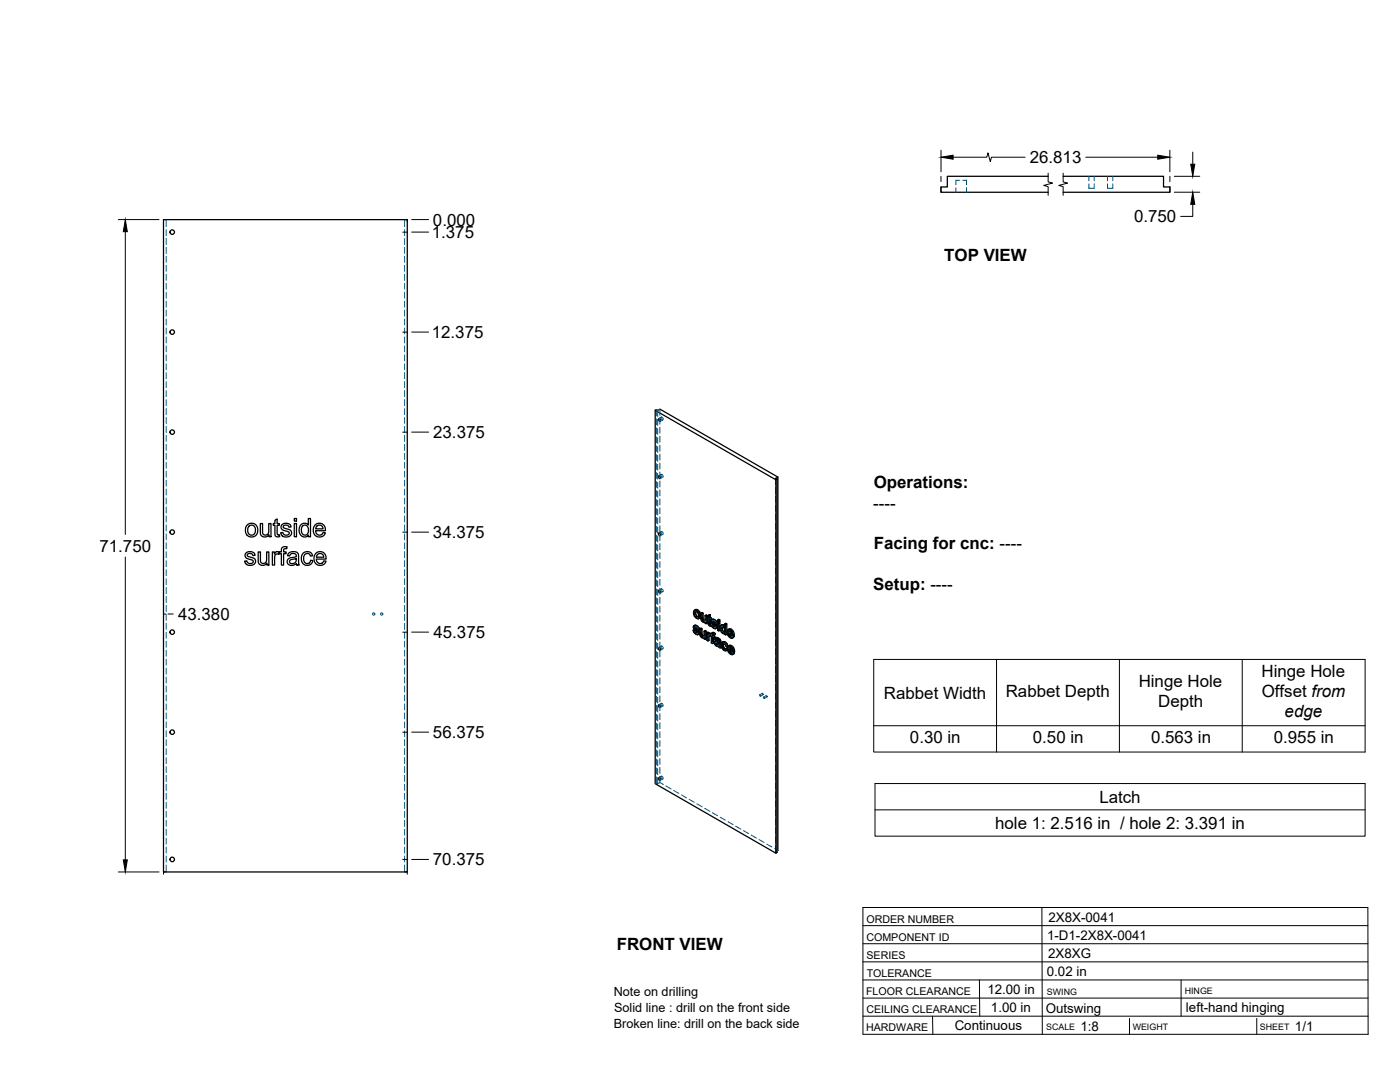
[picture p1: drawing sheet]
<svg xmlns="http://www.w3.org/2000/svg" width="559mm" height="432mm" viewBox="0 0 559 432" stroke-linecap="round" stroke-linejoin="round" font-family="sans-serif">
<!-- layer: Hidden -->
<g fill="none" stroke="#00557f" stroke-width=".4">
<path d="M381.6 74.9v1.8M383.1 71.9h-1.5v1.8M384.3 71.9h1.5v1.8M385.8 74.9v1.8M434.6 73.3v1.8h2.2v-1.8M434.6 70.4v1.8M436.8 70.4v1.8M442 73.3v1.8h2.2v-1.8M442 70.4v1.8M444.2 70.4v1.8M66.3 87.7v2.7M66.3 91.6v2.4"/>
<path d="M66.3 95.2v2.4M66.3 98.8v2.3M161.5 87.7v2.7M161.5 91.6v2.4M161.5 95.2v2.4M161.5 98.8v2.3M66.3 102.3v2.4M66.3 105.9v2.4M66.3 109.5v2.4M66.3 113.1v2.3M66.3 116.6v2.4M161.5 102.3v2.4"/>
<path d="M161.5 105.9v2.4M161.5 109.5v2.4M161.5 113.1v2.3M161.5 116.6v2.4M66.3 120.2v2.4M66.3 123.8v2.4M66.3 127.3v2.4M66.3 130.9v2.4M66.3 134.5v2.4M66.3 138v2.4M161.5 120.2v2.4M161.5 123.8v2.4"/>
<path d="M161.5 127.3v2.4M161.5 130.9v2.4M161.5 134.5v2.4M161.5 138v2.4M66.3 141.6v2.4M66.3 145.2v2.4M66.3 148.8v2.4M66.3 152.3v2.4M66.3 155.9v2.4M66.3 159.5v2.4M161.5 141.6v2.4M161.5 145.2v2.4"/>
<path d="M161.5 148.8v2.4M161.5 152.3v2.4M161.5 155.9v2.4M161.5 159.5v2.4M66.3 163v2.4M66.3 166.6v2.4M66.3 170.2v2.4M66.3 173.8v2.3M66.3 177.3v2.4M161.5 163v2.4M161.5 166.6v2.4M161.5 170.2v2.4"/>
<path d="M161.5 173.8v2.3M161.5 177.3v2.4M262 163.5v2.4M262 167.2v2.3M262 170.7v2.4M262 174.3v2.4M262 177.9v2.3M262.5 163.8v2.5M262.5 167.4v2.4M262.5 171v2.4M262.5 174.6v2.4M262.5 178.2v2.4"/>
<path d="M263.4 163.3v2.4M263.4 166.9v2.4M263.4 170.5v2.4M263.4 174.1v2.4M263.4 177.7v2.3M263.9 166.5a.59 .59 0 0 1 .7 .3 .59 .59 0 0 1-.3 .8l-.5-.6zM263.9 166.5l-1 .5M264.6 167.6l-1.1 .5M66.3 180.9v2.4M66.3 184.5v2.4M66.3 188v2.4M66.3 191.6v2.4"/>
<path d="M66.3 195.2v2.4M66.3 198.8v2.3M161.5 180.9v2.4M161.5 184.5v2.4M161.5 188v2.4M161.5 191.6v2.4M161.5 195.2v2.4M161.5 198.8v2.3M262 181.4v2.4M262 185v2.4M262 188.6v2.4M262 192.2v2.3"/>
<path d="M262 195.7v2.4M262 199.3v2.4M262.5 181.7v2.4M262.5 185.3v2.4M262.5 188.9v2.4M262.5 192.5v2.3M262.5 196v2.4M262.5 199.6v2.4M263.4 181.2v2.4M263.4 184.8v2.4M263.4 188.4v2.4M263.4 191.9v2.4"/>
<path d="M263.4 195.5v2.4M263.4 199.1v2.4M263.9 189.4a.53 .53 0 0 1 .7 .2 .53 .53 0 0 1-.4 .8zM263.9 189.3l-1 .6M264.6 190.4l-1.1 .6M309.6 190.9v2.5M309.6 194.6v2.4M309.6 198.1v2.4M66.3 202.3v2.4M66.3 205.9v2.4M66.3 209.5v2.4M66.3 213.1v2.3"/>
<path d="M66.3 216.6v2.4M161.5 202.3v2.4M161.5 205.9v2.4M161.5 209.5v2.4M161.5 213.1v2.3M161.5 216.6v2.4M262 202.9v2.4M262 206.4v2.4M262 210v2.4M262 213.6v2.4M262 217.1v2.4M262.5 203.2v2.3"/>
<path d="M262.5 206.8v2.3M262.5 210.3v2.4M262.5 213.9v2.4M262.5 217.5v2.3M263.4 202.6v2.4M263.4 206.2v2.4M263.4 209.8v2.4M263.4 213.4v2.4M263.4 216.9v2.4M263.9 212.2a.54 .54 0 0 1 .7 .3 .54 .54 0 0 1-.4 .7zM263.9 212.2l-1 .5M264.6 213.3l-1.1 .5"/>
<path d="M309.6 201.7v2.4M309.6 205.3v2.4M309.6 208.9v2.3M309.6 212.4v2.4M309.6 216v2.4M309.6 219.6v2.4M66.3 220.2v2.4M66.3 223.8v2.3M66.3 227.4v2.3M66.3 230.9v2.4M66.3 234.5v2.4M66.3 238.1v2.3"/>
<path d="M161.5 220.2v2.4M161.5 223.8v2.3M161.5 227.4v2.3M161.5 230.9v2.4M161.5 234.5v2.4M161.5 238.1v2.3M262 220.7v2.4M262 224.3v2.4M262 227.9v2.4M262 231.4v2.4M262 235v2.4M262 238.6v2.4"/>
<path d="M262.5 221v2.4M262.5 224.6v2.4M262.5 228.2v2.4M262.5 231.8v2.3M262.5 235.3v2.4M262.5 238.9v2.4M263.4 220.5v2.4M263.4 224.1v2.4M263.4 227.7v2.3M263.4 231.2v2.4M263.4 234.8v2.4M263.4 238.4v2.4"/>
<path d="M263.9 235a.58 .58 0 0 1 .7 .4 .58 .58 0 0 1-.3 .7l-.4-.5zM263.9 235l-1 .6M264.6 236.1l-1.1 .6M309.6 223.1v2.4M309.6 226.7v2.4M309.6 230.3v2.4M309.6 233.9v2.3M309.6 237.4v2.4M66.3 241.6v2.4M66.3 245.2v2.4M66.3 248.8v2.3M66.3 252.3v2.4"/>
<path d="M66.3 255.9v2.4M66.3 259.5v2.4M161.5 241.6v2.4M161.5 245.2v2.4M161.5 248.8v2.3M161.5 252.3v2.4M161.5 255.9v2.4M161.5 259.5v2.4M262 242.2v2.3M262 245.7v2.4M262 249.3v2.4M262 252.9v2.3"/>
<path d="M262 256.5v2.3M262.5 242.5v2.4M262.5 246v2.4M262.5 249.6v2.4M262.5 253.2v2.4M262.5 256.8v2.3M263.4 242v2.3M263.4 245.5v2.4M263.4 249.1v2.4M263.4 252.7v2.4M263.4 256.2v2.4M263.4 259.8v2.4"/>
<path d="M263.9 257.9a.53 .53 0 0 1 .7 .3 .53 .53 0 0 1-.4 .7zM263.9 257.8l-1 .6M264.6 258.9l-1.1 .6M277.1 251.2l.3 1M277.2 250l-.5 .2M277.3 250.4l-.5 .3M277.3 249.7l-.5 .2M277.3 244.2l-.5 .3M277.3 251.3l.3 .3M277.3 250.2l.4-.2-.5 .3M277.4 249.5l-.1 .9 .6 .8a1.05 1.05 0 0 1 .8 1.3h-.3l.4-.2M277.4 252.2l.8 .7 .8 .1"/>
<path d="M277.4 252.2l-.4 .2M277.5 251.4l-.1 .1M277.6 250.9l-.5 .2M277.6 245.6l.9 .9 .9 .1M277.6 245.6l-.5 .3M277.6 250.2h-.1M277.6 250.3l.1-.3 .5 .1 1 1M277.6 243.2l-.3 .7 .3 1.7M277.9 243.8l-.1 .2M277.9 243.8l.7 .1 .6 .9v1.1l-.5 .3M277.9 243.8l-.4 .2M278.2 250.1l-.5 .3"/>
<path d="M278.2 252.9l-.4 .2M278.2 251l.4 .3M278.2 252.8l.5-.2-.4 .2M278.5 243.8l-.5 .3M278.5 246.5l-.5 .3M278.6 250.5l-.5 .2M278.7 251.9l-.5 .3M278.7 250.9l-.4 .3M278.8 253l-.5 .3M279 246.1l-.4 .3M279 244.4l-.4 .3M279.1 246.7l-.4 .3"/>
<path d="M279.2 245.4l-.4 .2M279.8 250.7l.1 2.6 .8 1 .8-.1v.5l.4 .2M279.8 253l-.4 .3M280 253.5l-.5 .2M280.2 244.4l.2 2.8 .7 .8h.8v.4l.4 .3M280.2 246.8l-.4 .3M280.2 253.9l-.4 .3M280.4 247.2l-.5 .3M280.6 247.7l-.4 .2M280.7 254.3l-.5 .2M281.1 248l-.5 .3M281.1 254l-.2 .1"/>
<path d="M281.3 253.9l-.5 .3M281.3 254.3l-.2 .2M281.4 253.8l-.5 .3M281.5 251.6l-.1 2-.5 .4M281.5 254.7l-.4 .2M281.5 254.2l-.4 .3M281.5 247.7l-.2 .2M281.7 247.7l-.5 .2M281.8 247.6l-.5 .2M281.9 245.4l-.1 2-.4 .3M281.9 248.4l-.4 .3M281.9 248l-.4 .2 .2-.1"/>
<path d="M282.3 246.2v.4l.5-.3M282.6 252.3v3l.4 .2M282.6 255.3l-.5 .3M282.8 245.9l-.2 .1M283 253l-.5 .2M283.1 245.3v.8l-.3-.2v.4l.3 .2v2.4l.9 .7-.2-.5M283.1 253.4l-.1 .1M283.1 246.5l-.5 .3M283.1 246.1l-.5 .3M283.1 248.9l-.4 .2M283.2 252.8l-.2 .1M283.3 253.2l-.5 .3"/>
<path d="M283.3 249.2l-.4 .2M283.5 253.3l-.4 .2 .3-.3 .4 .4 .2-.3 .4 .4v2.6l.4 .3M283.5 246.7l-.4 .3M283.7 249.5l-.4 .3M284 247l-.5-.3v.5M284 253.2l-.5 .2M284 253.3l-.5 .2M284 249.2l-.2 .1M284 249.6l-.1 .1M284.2 248.9l.4 .9M284.3 247.6l-.5 .3M284.4 253.3l-.9 .4 .3-.1"/>
<path d="M284.4 256.3l-.5 .3M284.4 253.7l-.5 .3M284.4 247.3l-.5 .2M284.4 248.9l.3 .3M284.4 252.6l-.4 .2M284.4 248.1l-.5 .2M284.5 247.1l-.1 1.1 1.3 1.2a.36 .36 0 0 1 .3 .4 .36 .36 0 0 1-.4 .4l.3-.3M284.5 252.4l-.1 .9-.4-.2M284.6 249.8l.9 .7 .6 .1M284.6 249.8l-.5 .2M284.6 249v.1M284.7 248.5l-.5 .3"/>
<path d="M284.7 247.8l-.1 .1M284.8 247.9v-.3l.5 .1 1 1M284.8 254l-.4 .2M284.8 247.6l-.4 .3M284.9 253l-.5 .2M285.2 253l-.5 .3M285.3 247.7l-.5 .3M285.3 254.3l-.5-.3v.5M285.3 254.7l.5-.3-.2 .5 .4 .3a.87 .87 0 0 1 1 0 .87 .87 0 0 1 .3 .9l-.5-.1M285.4 248.6l.3 .3M285.4 250.4l.4-.2-.9 .5M285.4 253.2l-.5-.2-.1 .3"/>
<path d="M285.5 256.2l-.4 .2M285.6 255.8l-.5 .3M285.6 254.9l-.5 .2M285.7 248.1l-.5 .2M285.7 255.7l-.2 .6 .3 .7 .8 .7h.7l.1 .4M285.7 256.9l-.4 .3M285.8 249.6l-.5 .2M285.9 248.5l-.5 .3M285.9 250.7l-.5 .2M285.9 256.5l.3-.3a.77 .77 0 0 1 .9 .2 .77 .77 0 0 1 0 .9h-.3M286.2 256.2l-.6 .3 .4-.3M286.2 254.9l-.4 .2"/>
<path d="M286.4 257.6l-.5 .2M286.7 255l-.5 .3M286.9 257.7l-.5 .3M286.9 248.3v3l.4 .3M286.9 247.2v.5l.4 .3M286.9 251.3l-.5 .3M286.9 247.7l-.5 .3M286.9 257.3l-.1 .2M287.2 255.5l-.5 .2M287.2 257.2l-.5 .4M287.3 256.5l-.4 .3M287.3 256.1l-.4 .3"/>
<path d="M287.3 256l-.4 .2M287.3 257.7l-.4 .2M287.4 258.1l.5 .3M287.4 258.1l-.4 .3M287.9 250.4l-.5 .2M288 251.2l-.5 .3M288 249.6l-.5 .3M288.2 249.3l-.3 .7 .3 1.7 .6 .8h.9v.4l.4 .3M288.3 257.1l-.5 .3M288.4 252.1l-.4 .2M288.4 256.3l-.4 .3M288.5 249.9l-.1 .2"/>
<path d="M288.5 249.9l.7 .1 .5 1v.9l-.5 .3M288.5 249.8l-.4 .3 .4-.2M288.6 258.4l-.4 .3M288.6 256.1l-.3 .7 .2 1.5 .7 .9 1 .3M288.8 256.8l.7-.2 .6 1 .4 .1M289 256.6l-.5 .3M289 252.6l-.5 .2M289 249.9l-.5 .2M289.4 249.8l-.2 .1M289.5 259.3l-.5 .3M289.5 256.6l-.4 .3M289.5 252.2l-.4 .2"/>
<path d="M289.5 250.4l-.4 .3M289.6 259h.3M289.7 248.8v1.4l-.5-.6M289.7 250.2l-.5 .3M289.7 252.5l-.4 .3M289.7 251.5l-.4 .2M289.7 252.9l-.4 .3M289.9 257l-.5 .3M289.9 259l-.4 .2M290.1 257.6l-.5 .2M290.1 258.6l-.2 .4M290.4 258.7l.2 .2-.2 .4"/>
<path d="M290.6 258.9l-.2 .1M290.7 252l-.5 .2M290.8 258.6l-.5 .2M291 251l-.3 .8 .3 1.5 .9 1 .9 .1M291 253.3l-.4 .3M291.1 252.4l-.4 .2M291.1 259.9l-.4 .2M291.1 257.6l-.3 .6 .3 1.7 .9 .9 .9 .1M291.2 252.9l-.1-.5 2 1.1M291.3 258.9l-.5 .3M291.4 259.5l-.1-.6 1.9 1.1M291.4 251.5l-.2 .2"/>
<path d="M291.4 251.5l.8 .3 .4 1-.6-.3M291.4 251.5l-.5 .2M291.5 258l-.2 .2M291.5 258l.8 .3 .4 1.1-.6-.4M291.5 258l-.4 .3M291.9 251.5l-.5 .3M291.9 254.3l-.5 .2M292 258.1l-.4 .2M292.1 253.9h.2M292.4 253.9l-.4 .2 .3-.2M292.4 252.1l-.4 .3M292.6 258.7l-.5 .3"/>
<path d="M292.6 252.8l-.5 .2M292.6 253.6l-.1 .1M292.7 254.4l-.5 .3M292.7 253.7l-.4 .2M292.7 259.4l-.4 .2M309.6 241v2.4M309.6 244.6v2.4M309.6 248.2v2.3M309.6 251.7v2.4M309.6 255.3v2.4M309.6 258.9v2.3M66.3 263.1v2.3"/>
<path d="M66.3 266.6v2.4M66.3 270.2v2.4M66.3 273.8v2.4M66.3 277.3v2.4M161.5 263.1v2.3M161.5 266.6v2.4M161.5 270.2v2.4M161.5 273.8v2.4M161.5 277.3v2.4M262 260v2.4M262 263.6v2.4M262 267.2v2.3"/>
<path d="M262 270.7v2.4M262 274.3v2.4M262 277.9v2.4M262.5 260.3v2.4M262.5 263.9v2.4M262.5 267.5v2.4M262.5 271v2.4M262.5 274.6v2.4M262.5 278.2v2.4M263.4 263.4v2.4M263.4 267v2.3M263.4 270.5v2.4"/>
<path d="M263.4 274.1v2.4M263.4 277.7v2.4M292.2 260.5h.3M292.5 260.5l-.4 .2M292.5 260.5l-.9 .6M292.7 260.2h-.1M292.8 261l-.5 .2M292.8 260.2l-.3 .3M303.2 277.3l.3 .1 .1 .4zM304.2 276.7l-1 .6M304.6 277.2l-1 .6M305.8 277.6l-1 .6"/>
<path d="M306.1 278.2l-1 .5M309.6 262.4v2.4M309.6 266v2.4M309.6 269.6v2.4M309.6 273.2v2.3M309.6 276.7v2.4M66.3 280.9v2.4M66.3 284.5v2.4M66.3 288.1v2.3M66.3 291.6v2.4M66.3 295.2v2.4M66.3 298.8v2.4"/>
<path d="M161.5 280.9v2.4M161.5 284.5v2.4M161.5 288.1v2.3M161.5 291.6v2.4M161.5 295.2v2.4M161.5 298.8v2.4M262 281.5v2.3M262 285v2.4M262 288.6v2.4M262 292.2v2.4M262 295.7v2.4M262 299.3v2.4"/>
<path d="M262.5 281.8v2.3M262.5 285.3v2.4M262.5 288.9v2.4M262.5 292.5v2.4M262.5 296.1v2.3M262.5 299.6v2.4M263.4 281.2v2.4M263.4 284.8v2.4M263.4 288.4v2.4M263.4 292v2.3M263.4 295.5v2.4M263.4 299.1v2.4"/>
<path d="M263.9 280.7a.53 .53 0 0 1 .7 .3 .53 .53 0 0 1-.4 .7zM263.9 280.7l-1 .6M264.6 281.8l-1.1 .6M309.6 280.3v2.4M309.6 283.9v2.4M309.6 287.4v2.4M309.6 291v2.4M309.6 294.6v2.4M309.6 298.2v2.3M66.3 302.3v2.4M66.3 305.9v2.4M66.3 309.5v2.4"/>
<path d="M66.3 313.1v2.3M66.3 316.6v2.4M161.5 302.3v2.4M161.5 305.9v2.4M161.5 309.5v2.4M161.5 313.1v2.3M161.5 316.6v2.4M262 312.5l.5 .3M262 302.9v2.4M262 306.5v2.3M262 310v2.5M262 312.5l-.5 .3"/>
<path d="M262.5 303.2v2.4M262.5 306.8v2.3M262.5 310.3v2.5M263.4 309.8v2.5l1.4 .8M263.4 302.7v2.4M263.4 306.3v2.3M263.4 312.3l-.9 .5M263.9 309.8a.58 .58 0 0 1 .7 .3 .58 .58 0 0 1-.3 .8l-.4-.5zM263.9 309.8l-1 .5M264.6 310.9l-1.1 .5M265.8 313.7l2.1 1.2M268.9 315.4l2.1 1.2"/>
<path d="M272 317.2l2 1.2M275.1 319l2 1.2M309.6 301.7v2.4M309.6 305.3v2.4M309.6 308.9v2.4M309.6 312.4v2.4M309.6 316v2.4M309.6 319.6v2.4M66.3 320.2v2.4M66.3 323.8v2.4M66.3 327.3v2.4M66.3 330.9v2.4"/>
<path d="M66.3 334.5v2.4M66.3 338.1v2.3M161.5 320.2v2.4M161.5 323.8v2.4M161.5 327.3v2.4M161.5 330.9v2.4M161.5 334.5v2.4M161.5 338.1v2.3M278.2 320.8l2 1.2M281.3 322.6l2 1.2M284.4 324.4l2 1.1M287.5 326.1l2 1.2"/>
<path d="M290.6 327.9l2 1.2M293.6 329.7l2.1 1.2M296.8 331.5l2 1.2M299.8 333.3l2.1 1.2M302.9 335l2.1 1.2M306 336.8l2.1 1.2M309.1 338.6l1.4 .8M309.6 323.2v2.3M309.6 326.7v2.4M309.6 330.3v2.4M309.6 333.9v2.4M309.6 337.5v2.4"/>
<path d="M309.6 339.9l.5 .3M310.1 339.6l-.5 .3M66.3 341.6v2.4M66.3 345.2v2.8M161.5 341.6v2.4M161.5 345.2v2.8"/>
<circle cx="149.2" cy="245" r=".47"/>
<circle cx="152.3" cy="245" r=".47"/>
<circle cx="304.4" cy="276.9" r=".27"/>
<circle cx="305" cy="278.4" r=".27"/>
<circle cx="306" cy="277.8" r=".26"/>
</g>
<!-- layer: Visible -->
<g fill="none" stroke="#000" stroke-width=".51">
<path d="M418.4 70.4h-40.3v4.2h-2.5v2.1h42.8M424.3 70.4h40.1v4.2h2.6v2.1h-42.7M65.3 87.7h97.3v260.3h-97.3zM261.5 163.7v149.1l48.2 27.7v-149M262.8 167.1l.7 .2 .1 .8-.6-.2zM262.8 189.9l.7 .2 .1 .8-.6-.2zM310.1 191.2l-.4 .3-48.2-27.8 .5-.2 .5 .3 .9-.5 47.1 27.1v149l-.4 .2M310.5 190.4l-.9 .5 .5 .3v149l-.4 .3M98.8 209.4l1.4-.6a2.65 2.65 0 0 1 2.6 3.8 2.65 2.65 0 0 1-4.5 .4l-.3-1a2.82 2.82 0 0 1 .8-2.6zM99.4 210l.7-.4a1.97 1.97 0 0 1 1.9 2 1.97 1.97 0 0 1-2 1.9l-.7-.4-.4-1 .1-1.3zM103.9 208.9h.9v3a1.32 1.32 0 0 0 1.3 1.7 1.32 1.32 0 0 0 1.2-1.8v-2.9h.9v5.3h-.8v-.8a1.88 1.88 0 0 1-2.3 .8 1.88 1.88 0 0 1-1.2-2zM109.7 207.6l.9-.5v1.8h.9v.7h-.9v3.3l.2 .5h.7l.1 .8a1.31 1.31 0 0 1-1.5-.1 1.31 1.31 0 0 1-.4-1.5v-3h-.6v-.7h.6z"/>
<path d="M112.5 209.4l1.2-.6a1.94 1.94 0 0 1 2.5 1.5l-.9 .1a1.13 1.13 0 0 0-1.1-.9 1.13 1.13 0 0 0-1.1 1l.2 .2a4.1 4.1 0 0 1 3 1.5 2.19 2.19 0 0 1-1.5 2.1 2.19 2.19 0 0 1-2.5-.8l-.3-.9 .9-.1 .6 .9 1.4 .1a.75 .75 0 0 0 .5-.9 .75 .75 0 0 0-.9-.6 2.08 2.08 0 0 1-2.3-1.7zM117.5 208.9h.8v5.3h-.8zM117.5 206.9h.8v1.1h-.8zM120.1 209.5l.9-.6a1.85 1.85 0 0 1 2.1 .6v-2.6h.8v7.3h-.8v-.7a2.17 2.17 0 0 1-2.6 .5 2.17 2.17 0 0 1-1.1-2.4zM120.7 210l.6-.4a2.07 2.07 0 0 1 1.8 1.3 2.07 2.07 0 0 1-.4 2.2l-.7 .4a2.09 2.09 0 0 1-1.7-1.3 2.09 2.09 0 0 1 .4-2.2zM125.7 209.6a2.44 2.44 0 0 1 3-.5 2.44 2.44 0 0 1 1.2 2.7h-3.9l.2 1a1.47 1.47 0 0 0 1.5 .8 1.47 1.47 0 0 0 1.2-1.1l1 .1-.4 .8-.6 .6-1.2 .3a2.78 2.78 0 0 1-2.6-1.7 2.78 2.78 0 0 1 .6-3zM126.5 210l.6-.4a1.42 1.42 0 0 1 1.8 1.5h-2.9zM262.8 212.8l.7 .1 .1 .9-.6-.2zM98.2 220.7l1.1-.5a1.94 1.94 0 0 1 2.5 1.4l-.9 .1a1.1 1.1 0 0 0-1.1-.9 1.1 1.1 0 0 0-1 1.1l.2 .2a3.4 3.4 0 0 1 2.9 1.4 2.19 2.19 0 0 1-1.5 2.1 2.19 2.19 0 0 1-2.4-.8l-.4-.9 .9-.1 .8 1h1.2a.75 .75 0 0 0 .6-.9 .75 .75 0 0 0-.9-.5 2.08 2.08 0 0 1-2.4-1.7zM103.1 220.3h.8v2.9a1.32 1.32 0 0 0 1.4 1.7 1.32 1.32 0 0 0 1.1-1.8v-2.8h.9v5.2h-.8v-.8a1.88 1.88 0 0 1-2.2 .9 1.88 1.88 0 0 1-1.2-2.1zM108.7 220.3h.8v.8a1.24 1.24 0 0 1 2-.7l.8-.1v-.6a1.5 1.5 0 0 1 .7-1.5 1.5 1.5 0 0 1 1.6 0l-.2 .8a.82 .82 0 0 0-.8 0 .82 .82 0 0 0-.4 .8v.5h1v.7h-1v4.5h-.9v-4.5h-.8v-.5l-.2 .8a1.16 1.16 0 0 0-1.4 .1 1.16 1.16 0 0 0-.3 1.4v2.7h-.9zM115.1 220.9a2.41 2.41 0 0 1 4 .6l.3 4h-.9l-.2-.6a2.04 2.04 0 0 1-2.1 .8 2.04 2.04 0 0 1-1.6-1.8l.7-1 1.8-.5a.85 .85 0 0 0 1.1-.8 .85 .85 0 0 0-1.2-.7l-.9 .2-.5 .8-.8-.1z"/>
<path d="M115.8 223.6l2.5-.7a1.49 1.49 0 0 1-.8 1.9 1.49 1.49 0 0 1-2-.7zM120.8 221l1.4-.8 1.3 .1 .8 .5 .5 1-.9 .1a1.48 1.48 0 0 0-2-.9 1.48 1.48 0 0 0-.7 2.1l.1 .9a1.34 1.34 0 0 0 1.5 .9 1.34 1.34 0 0 0 1.2-1.3l.9 .1-.4 1a2.47 2.47 0 0 1-3.3 .5 2.47 2.47 0 0 1-.8-3.1zM126 220.9l1.5-.7a2.46 2.46 0 0 1 2.7 2.9h-4l.3 1a1.46 1.46 0 0 0 1.5 .8 1.46 1.46 0 0 0 1.2-1.1l.9 .1-.3 .8-.6 .6-1.2 .3a2.79 2.79 0 0 1-2.6-1.7 2.79 2.79 0 0 1 .6-3zM126.7 221.3l.8-.4 .9 .1 .6 .6 .2 .8h-2.9zM262.8 235.6l.7 .2 .1 .8-.6-.2zM262.8 258.5l.7 .1 .1 .9-.6-.2zM276.6 251.5l.9 1.4 .7 .4 .5-.1M276.9 249.8l.6-.3 .8 .2 .9 1.4-.5 .3-.1-.6M277.3 244.8v-.6a1.11 1.11 0 0 1 1.3 .3 1.11 1.11 0 0 1 .2 1.2l-.2 .7h-.6M277.3 251.3l-.7 .2 .5 .2M277.3 252.3l.5 .4 .4-.3M277.4 250.9l1 .9 .5-.2"/>
<path d="M277.4 251.5l-.3 .2 .2 .6 .4-.3M277.5 249.5l-.7 .4v.6l1.6 2.1M277.5 250.2l-.3 .4 .5-.2M277.5 245.8l.5 .6 .5-.3M277.6 251.6l.8 .9M277.6 250.3l.6 .7M277.7 249.9l.5 .4 .5-.2M277.7 250.4l1 1M277.7 250.4h-.5M277.7 244.5l-.4 .3v.5l.2 .5 .4-.3M277.7 249.5l-.7 .2M277.8 252.7l.4 .1"/>
<path d="M277.8 244v1.2l.9 1M277.8 250.6l-.4 .3-.2-.3M278 243.6l.9 .9 .5-.2M278.1 249.7l-.8 .1M278.2 250.3l.4 .5 .4-.3M278.4 252.6l-.1 .2M278.4 251.8l.3 .5 .5-.3M278.5 243.4l-.5 .2-.8-.1M278.6 251.3l.7 1.2-.7 .8M278.7 252.3l.1 .5 .5-.3M278.8 252.8l-.1 .4 .4-.3M278.9 244.5l.3 1.4 .5-.3"/>
<path d="M279.1 246.7a1.8 1.8 0 0 1-2.3-2l.1-.9 .7-.6 .8 .1 .7 .6 .6 1.7-.2 .8-.6 .5M279.2 245.9l-.1 .8 .4-.3M279.3 250.9l.5 .3 .4-.3M279.7 244.7l.5 .2 .4-.2M279.8 251.2v2.2l.4-.2M279.8 253.4l.2 .4 .4-.2M280 253.8l.3 .3 .5-.2M280.2 244.9v2.3l.5-.3M280.2 247.2l.2 .4 .4-.3M280.3 254.1l.4 .1M280.4 247.6l.3 .3 .5-.3M280.7 247.9l.4 .1"/>
<path d="M280.9 254l-.6-.7-.1-2.4-.4-.2-.5 .2 .1 2.7 .8 .9h.9v.4l.3 .3M281.1 254.5l-.2 .1M281.4 247.7l-.7-.6-.1-2.4-.4-.3-.5 .3 .1 2.5 .7 1 .6 .2 .4-.2M281.4 245.7l.5 .2 .4-.2M281.4 252.2v3l.5-.3v-3l-.4-.3-.5 .3v1.9l-.3 .4 .2-.1M281.5 248.2v.5l.4 .2M281.5 248.3l-.2 .1M281.9 245.9v3l.4-.2v-3l-.4-.3-.5 .3v1.9l-.3 .4 .2-.1M281.9 251.9l-.5 .3-.4-.3M282.3 246.6l.3 .2 .2 2.6 .7 .5 .4-.2M282.6 246l-.3 .2 .3 .2v-.8l.9-.3v1.1l.5 .2v.4l-.5 .3v-.4M283 253.5l-.4 .7 .4-.2"/>
<path d="M283 252.9v-.4l-.4-.2-.5 .2v3.1l.5 .2M283 252.5l-.5 .3-.4-.3M283.1 253.5l-.1 2-.4 .3v-1.6M283.1 253.6l.4 .2M283.1 253.6l-.5 .1M283.1 245.6v1l.4-.2M283.1 246.6l.4 .3 .5-.3M283.1 253l.4 .4M283.3 252.7l-.8 .5v-.4M283.3 249.3l.2 .1M283.5 249.4l.1 .5M283.5 252.8l-.8 .2"/>
<path d="M283.5 252.8l-.7 .2M283.5 245.3l-.9 .3M283.5 253.3v.4M283.5 253.7l.4 .3v2.6l.5 .2M283.5 253.5l-.1 .4M283.5 248.8l-.4 .3v-2.1l.4 .2 .3 1.9M283.6 248.9l-.5 .2M283.8 249.1l.8 1.4 .6 .4 .6-.1M283.8 249.1l-.6 .1M283.8 249.1h.1M283.8 249.3l-.3 .1M284 247.4l.6-.3 .8 .3 .9 1.3-.5 .3-.1-.6"/>
<path d="M284.1 252.7l.9-.2 .5 .3-.1 .4-.4 .3v-.4M284.3 248h.6l.9 1M284.4 253.8l.5 .3 .4-.2M284.4 248.9l-.6 .2 .4 .2M284.4 249.9l.5 .4 .4-.3M284.5 248.5l1 .9 .5-.2M284.6 249.1l-.4 .2 .1 .4 .1 .2 .5-.3M284.6 247.9l-.3 .3 .5-.3 .6 .7M284.6 247.1l-.7 .5v.6l1.6 2M284.6 252.4l-.6 .4-.1 .8-.4-.3 .4-.2-.4-.3M284.6 252.8l.4 .3 .5-.3M284.7 249.2l.8 .9"/>
<path d="M284.8 253.3l.5 .6v.4l-.4 .2v-.4M284.8 254.5v2.1l-.4 .2v-2.6l.5 .3M284.8 247.5l.5 .4 .5-.2M284.9 247.1l-.8 .3M284.9 250.3l.4 .1M284.9 248.2l-.4 .3-.2-.3M285 253.5l-.6-.3v.6l.4-.2M285.1 252.5l-.9 .1M285.2 247.3l-.4 .2-.4-.1M285.3 256l.6-.3 .9 .3M285.3 247.9l.4 .5 .4-.2M285.4 254.7l.8-.3 1.3 .9 .4 3.1-.5 .2-.1-.4"/>
<path d="M285.5 250.2l-.1 .2M285.5 249.4l.3 .5 .5-.3M285.6 256.5l.1-.1a.86 .86 0 0 1 1.1 1M285.6 257.1l.4 .4 .5-.3M285.7 256.4l-.2 .3M285.7 248.9l.7 1.2-.7 .8M285.8 249.9l.1 .5 .5-.3M285.8 255.7l-.7 .5 .1 .9 .9 .8h.8l.1 .5 .4 .2M285.9 250.4l-.1 .4 .5-.3M285.9 256.5l-.4 .2 .1 .4 .5-.2M286 256.5l.8 .8M286 255.2l-.4 .2a.8 .8 0 0 1 .9 0 .8 .8 0 0 1 .4 .8l-1.2-.3"/>
<path d="M286 255.2h.1M286 257.5l.5 .1M286.1 255.7l-.7 .2M286.2 254.4l-1 .4-.1 .3 .5 .3M286.3 254.9l.5 .4 .5-.3M286.4 248.6l.5 .2 .4-.2M286.4 247.4l.5 .3 .4-.3M286.5 257.6l.3-.1zM286.7 254.6l-.4 .3-.6-.2M286.8 255.3l.3 .4 .5-.3M286.9 247.7v.6l.4-.3v-.6l-.4-.2-.5 .2v.6l.5 .3M286.9 248.3l.4 .3v3l-.4 .2v-3"/>
<path d="M286.9 248.3l-.5 .3v3l.5 .2M287.1 255.7l.2 .4 .4-.2M287.3 256.1v2.1l.5-.3M287.8 249.6l.8-.3 .6 .3M287.9 250.9l.3-.9 .9 .8 .1 1.4-.2 .3-.4-.1M288.1 251.9l.5 .5 .4-.2M288.2 256.3l.7-.3 .6 .2 .6 .6 .4 .9-.4 .3-.4-.9M288.3 257.6l.2 1 .5-.3M288.3 250.6l-.4 .3v.5l.2 .5 .4-.3M288.4 249.3l-.9 .7v1.5l.7 1.1 .7 .4 .4-.2v.4l.4 .2M288.4 250.1v1.3l.8 .8M288.5 258.6l.5 .6 .5-.3"/>
<path d="M288.5 249.7l.4 .3M288.8 257.3l-.5 .3 .3-.8 .7 .2 .3 .8 .5 .2M288.8 256.8l.1 1.4 .7 .8M288.9 256l-.5 .3a2.08 2.08 0 0 0 1.4 3.4M289 249.4l-.5 .3-.6-.2M289 256.5l.7 .6 .5-.2M289.2 249l.5 .3 .4-.3M289.3 252.8l-.2 .1M289.5 256.2l-.5 .3-.6-.2M289.7 249.3v4.1l.4-.2v-4.2l-.4-.2-.5 .2v1.5l-.3-.5 .3-.1M289.7 258.8l-.2 .4h-.5M290.4 259l-.6 .7 .6-.4"/>
<path d="M290.4 258.7l-.7 .1 .4 .3M290.9 253.5l.6 .6 .4-.3M291.1 251.9l-.4 .3 1.4 .8-.7-1.2-.5-.1-.2 .5M291.2 251.7l-.1 .2 .9 .6M291.2 252.9l.9 1M291.3 258.5l-.5 .3 1.5 .8-.8-1.3h-.4l-.3 .5M291.3 258.2v.3l.8 .5M291.4 253.3l-.5 .2-.2-.9 1.9 1.1M291.4 259.5l.8 1M291.4 251.4l.9 .9 .4-.3M291.5 254.1l.4 .1M291.5 259.8l-.5 .3-.2-.9 2 1.1"/>
<path d="M291.6 257.9l.8 .9 .5-.2M291.9 251.1l-1.3 .2M292 257.7l-1.3 .1M292.1 253.9l.5 .3 .5-.3M292.1 253.9l-.1 .2M292.3 252.3l.3 1.3 .5-.3M292.4 258.8l.4 1.4 .4-.3M292.5 253.7l-.4 .2M292.6 253.6l.5-.1v-.5l-.7-1.5-1-.6-.8 .4-.4 1.1 .4 1.3 1.3 1 .7-.5M292.7 253.7l.4 .2-.2 .3-.6 .4M291 260.1l.6 .5 .4-.2M291.6 260.6l.4 .2"/>
<path d="M292.3 260.4l.4 .4 .5-.3M292.3 260.4l-.2 .3M292.6 260.2l-.3 .2M292.8 260.2l.4-.2v-.5l-.7-1.5-1-.5-.8 .3-.3 1.3 .5 1.4 1.1 .8 .7-.5M292.8 260.2l.3 .5-.7 .5M262.8 281.3l.7 .2 .1 .8-.6-.2zM262.8 310.4l.7 .1 .1 .9-.6-.2z"/>
<circle cx="68.7" cy="92.6" r=".9"/>
<circle cx="68.7" cy="132.5" r=".9"/>
<circle cx="68.7" cy="172.5" r=".9"/>
<circle cx="68.7" cy="212.4" r=".9"/>
<circle cx="68.7" cy="252.3" r=".9"/>
<circle cx="68.7" cy="292.2" r=".9"/>
<circle cx="68.7" cy="343" r=".9"/>
</g>
<!-- layer: Reference -->
<g fill="none" stroke="#000" stroke-width=".4">
<path d="M375.6 70.4v2.1M375.6 74.6v2.1M467 70.4v2.1M467 74.6v2.1M66.2 87.7h-.9v.9M160.7 92.6h1.9M161.6 87.7h1v.9M160.7 132.5h1.9M160.7 172.5h1.9M160.7 212.4h1.9M65.3 245h.9M160.7 252.3h1.9"/>
<path d="M160.7 292.2h1.9M66.2 348h-.9v.9M160.7 343h1.9M161.6 348h1v.9"/>
</g>
<!-- layer: Hidden Narrow -->
<path d="M278.2 251.5l-.4 .3M279.8 252.5l-.5 .3M280.2 246.3l-.5 .3M281.5 253.3l-.5 .2M281.9 247l-.5 .3M283.1 248.2l-.5 .3M284.4 253l-.5 .3M284.8 253.3h.1M285.3 249.1l-.4 .3M286.6 256.3l-.5 .2M287.3 256.7l-.4 .3" fill="none" stroke="#000" stroke-width=".4"/>
<!-- layer: Visible Narrow -->
<path d="M278.2 251l-.4 .2M280.2 252.6l-.4 .3M280.6 246.4l-.4 .2M283.5 248.5l-.4 .3M284.8 253.3l-.4 .3M285.3 248.6l-.4 .2M286.5 255.8l-.4 .3M287.8 256.3l-.5 .3M287.8 257l-.5 .3" fill="none" stroke="#000" stroke-width=".4"/>
<!-- layer: Titleblock -->
<g fill="none" stroke="#000" stroke-width=".4">
<path d="M344.4 362.2h201.6l.1 50.6h-201.7zM344.4 376.6h201.6M344.4 369.4h201.6M415.9 362.2l.1 50.6M344.4 383.9h201.6M344.4 398.3h201.6M344.4 391.1h201.6M390.9 391.1l.2 14.4M471.4 391.1v14.4M344.4 405.5h201.7M372.2 405.5l.1 7.3M450.8 406.4v6.4"/>
<path d="M501.6 406.4v6.4"/>
</g>
<!-- layer: FD_Dimensions -->
<g fill="none" stroke="#000" stroke-width=".4">
<path d="M375.6 59.9v8.7M466.9 59.9v8.7M380.4 62.7h13.5l.4-1.7 1 3.5 .4-1.8h13.5M433.4 62.7h28.7M468.7 70.4h10.2M468.7 76.7h10.2M476.1 60.7v4.8M47.2 87.6h16.3M50 92.5v120.8M164.3 87.6h6.8M164.3 92.6h6.8M476.1 81.5v4.9h-4.8"/>
<path d="M164.3 132.5h6.8M164.3 172.4h6.8M164.3 212.4h6.8M50 222.3v120.9M67 245h2.2M164.3 252.3h6.8M164.3 292.2h6.8M47.2 348h16.3M164.3 343h6.8"/>
</g>
<path d="M375.6 62.7l4.8-.8v1.6zM462.1 61.9l4.8 .8-4.8 .8zM475.3 65.5h1.6l-.8 4.9zM50 87.6l.8 4.9h-1.6zM476.1 76.7l.8 4.8h-1.6zM49.2 343.2h1.6l-.8 4.8z" fill="#000" stroke="#000" stroke-width=".4"/>
<!-- layer: Break Lines -->
<path d="M418.4 69.1v3.5l1.7 .5-3.5 .9 1.8 .5v3.5M424.3 69.1v3.5l1.8 .5-3.5 .9 1.7 .5v3.5" fill="none" stroke="#000" stroke-width=".4"/>
<!-- layer: Custom Tables -->
<path d="M348.7 263.2h196.2v36.9h-196.2zM397.8 263.2v36.9M446.8 263.2v36.9M495.8 263.2v36.9M348.7 289.6h196.2M349.2 312.7h195.7v21h-195.7zM349.2 323.2h195.7" fill="none" stroke="#000" stroke-width=".4"/>
<g font-size="6.7">
<text x="411" y="65.1">26.813</text>
<text x="452.7" y="88.7">0.750</text>
<text x="172.4" y="95">1.375</text>
<text x="172.8" y="90">0.000</text>
<text x="376.9" y="104.1">TOP VIEW</text>
<text x="172.4" y="134.9">12.375</text>
<text x="172.9" y="174.8">23.375</text>
<text x="348.7" y="194.9">Operations:</text>
<text x="348.5" y="203">----</text>
<text x="172.8" y="214.7">34.375</text>
<text x="39.7" y="220.2">71.750</text>
<text x="348.7" y="219.2">Facing for cnc: ----</text>
<text x="348.5" y="235.3">Setup: ----</text>
<text x="71.1" y="247.4">43.380</text>
<text x="173" y="254.6">45.375</text>
<text x="454.5" y="274.1">Hinge Hole</text>
<text x="503.6" y="270">Hinge Hole</text>
<text x="352.8" y="278.8">Rabbet Width</text>
<text x="401.4" y="278.2">Rabbet Depth</text>
<text x="503.6" y="278.2">Offset from</text>
<text x="462.3" y="282.2">Depth</text>
<text x="512.8" y="286.2">edge</text>
<text x="172.8" y="294.6">56.375</text>
<text x="363.2" y="296.5">0.30 in</text>
<text x="412.3" y="296.5">0.50 in</text>
<text x="459.4" y="296.5">0.563 in</text>
<text x="508.4" y="296.5">0.955 in</text>
<text x="438.8" y="320.3">Latch</text>
<text x="397.2" y="330.9">hole 1: 2.516 in / hole 2: 3.391 in</text>
<text x="172.8" y="345.4">70.375</text>
<text x="246.2" y="379.1">FRONT VIEW</text>
</g>
<g font-size="5.3">
<text x="418.5" y="367.9">2X8X-0041</text>
<text x="417.9" y="375">1-D1-2X8X-0041</text>
<text x="418.4" y="382.3">2X8XG</text>
<text x="417.8" y="389.5">0.02 in</text>
<text x="394.1" y="396.8">12.00 in</text>
<text x="395.5" y="403.7">1.00 in</text>
<text x="417.4" y="404.1">Outswing</text>
<text x="473.4" y="403.9">left-hand hinging</text>
<text x="381.1" y="411">Continuous</text>
<text x="431.3" y="411.5">1:8</text>
<text x="516.9" y="411.5">1/1</text>
</g>
<g font-size="5.1">
<text x="245" y="397.3">Note on drilling</text>
<text x="245.1" y="403.8">Solid line : drill on the front side</text>
<text x="245" y="410.3">Broken line: drill on the back side</text>
</g>
<g font-size="4.3">
<text x="345.8" y="368.4">ORDER NUMBER</text>
<text x="345.8" y="375.5">COMPONENT ID</text>
<text x="345.8" y="382.7">SERIES</text>
<text x="345.9" y="389.9">TOLERANCE</text>
<text x="345.7" y="397.2">FLOOR CLEARANCE</text>
<text x="345.8" y="404.4">CEILING CLEARANCE</text>
<text x="345.7" y="411.6">HARDWARE</text>
</g>
<g font-size="3.5">
<text x="417.9" y="397">SWING</text>
<text x="472.9" y="396.7">HINGE</text>
<text x="417.5" y="410.9">SCALE</text>
<text x="452.1" y="410.9">WEIGHT</text>
<text x="502.9" y="410.9">SHEET</text>
</g>
</svg>
